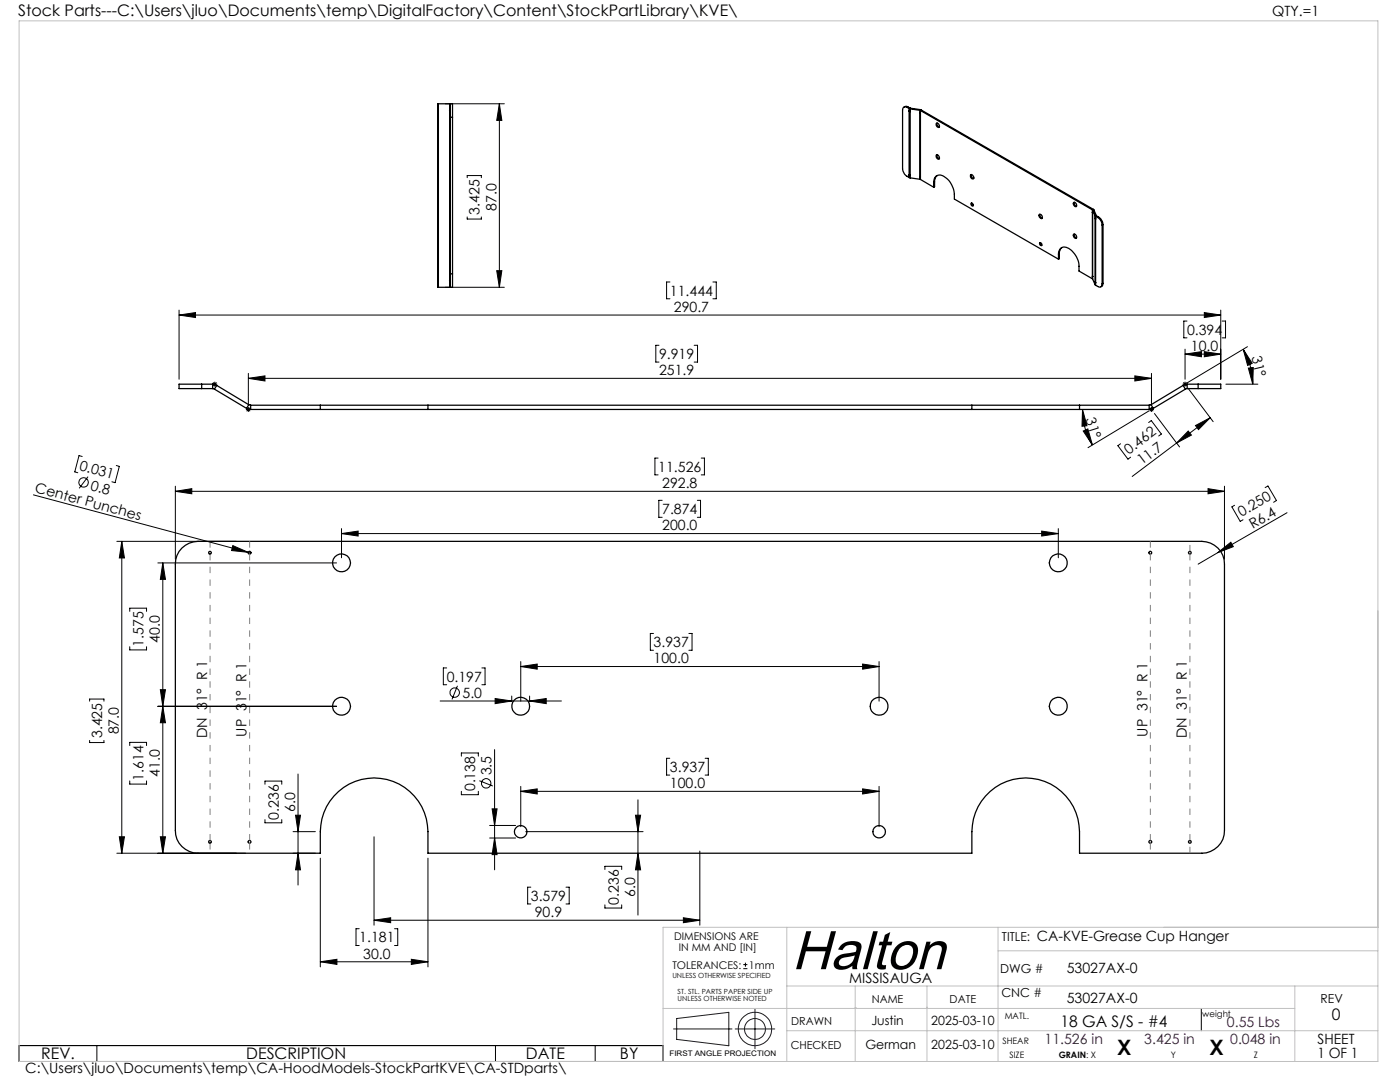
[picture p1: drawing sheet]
<svg xmlns="http://www.w3.org/2000/svg" width="279mm" height="216mm" viewBox="0 0 279 216" stroke-linecap="round" stroke-linejoin="round" font-family="sans-serif">
<g fill="none" stroke="#000" stroke-width=".25">
<path d="M87.3 22.2h.2M87.3 21.9h.2M87.3 21.9v.3M87.3 22.2h.1M87.3 21.9h.1M87.3 22.2v33.7M87.5 21.9v.3M87.5 20.7h-.2v1.2M87.5 20.7h2.2M87.5 20.7v1.2M87.5 22.2v33.7M89.7 22.2h.1"/>
<path d="M89.7 20.7h.1M89.7 21.9v.3M89.7 20.7v1.2M89.7 22.2v33.7M89.8 21.9h-.1M89.8 20.7h.5v2.7M89.8 20.7v2.7M89.8 23.4h.5M89.8 23.4v31.2M90.3 23.4v31.2M181 21.4a.56 .56 0 0 0-.6 0 .56 .56 0 0 0-.3 .5v11.8a2.12 2.12 0 0 0 1.3 1.7M181 21.4l.4 .3"/>
<path d="M181.2 21.3l-.4-.1-.4 .2M181.2 21.3l-.2 .1M181.2 21.3l.4 .3M181.4 22.1l.2 .2-.2-.1M181.4 34.9l.2 .1h-.2M181.4 21.7h.2M181.4 22.1v.1M181.4 34.9v.1M181.4 35.4l.2 .1M181.4 21.7v.4M181.4 22.2v12.7M181.4 35v.4"/>
<path d="M181.5 22.2h-.1M181.5 34.9l-.1 .1M181.6 21.6h.1M181.6 21.6l-.2 .1M181.6 21.7v13.8M181.6 21.7l2 .3M181.6 35.5l2 .3M181.7 21.6l2 .3M181.7 21.6l-.1 .1M183.6 22.5h.1M183.6 35.2v.1M183.6 22h.1"/>
<path d="M183.6 22.5l.1 .1M183.6 35.2l.1 .1M183.6 35.3h.1M183.6 35.8h.1M183.6 22v.5M183.6 22.5v12.7M183.6 35.3v.5M183.7 21.9h.1M183.7 21.9l-.1 .1M183.7 22.5v.1M183.7 35.3h.1M183.7 22v.5"/>
<path d="M183.7 22.6v12.7M183.7 35.3v.5M183.7 22l34.3 19.9M183.7 35.8l2.6 1.6M183.8 21.9l-.1 .1M183.8 21.9l34.4 19.9M186.3 36.4a1.3 1.3 0 0 1 .8-1.4 1.3 1.3 0 0 1 1.5 .4 4.6 4.6 0 0 1 1.9 3.4v.9l20.7 12M186.3 36.4v1M186.5 36.3l-.2 .1M186.5 36.3v1l-.2 .1M186.8 24.7a.46 .46 0 0 1 .6 .1 .46 .46 0 0 1-.1 .6 .67 .67 0 0 1-.5-.7zM186.9 30.9a.49 .49 0 0 1 .5 .3 .49 .49 0 0 1-.1 .6 .6 .6 0 0 1-.4-.9z"/>
<path d="M187 24.6a.67 .67 0 0 0 .5 .7M187 30.9a.69 .69 0 0 0 .5 .8M187 35l-.3 .5-.2 .8M193.7 34.9a.5 .5 0 0 1 .5 .2 .5 .5 0 0 1 0 .6 .59 .59 0 0 1-.5-.8zM193.9 34.8a.69 .69 0 0 0 .4 .8M87.3 55.9h.2M87.3 56.1h.2M87.3 56.1v1.2h.2M87.3 55.9v.2M87.3 55.9h.1M87.3 56.1h.1M87.5 55.9v.2"/>
<path d="M87.5 57.3h2.2M87.5 56.1v1.2M89.7 56.1h.1M89.7 57.3h.1M89.7 55.9v.2M89.7 56.1v1.2M89.8 55.8l-.1 .1M89.8 54.6v2.7M89.8 54.6h.5M90.3 54.6v2.7h-.5M193.8 40.5a.38 .38 0 0 1 .4 .2 .38 .38 0 0 1-.1 .4 .43 .43 0 0 1-.3-.6zM193.9 40.5l.3 .5"/>
<path d="M207.4 42.8a.5 .5 0 0 1 .5 .2 .5 .5 0 0 1 0 .6 .66 .66 0 0 1-.5-.8zM207.5 48.4a.31 .31 0 0 1 .4 .2 .31 .31 0 0 1-.1 .4l-.3-.2zM207.5 42.8a.67 .67 0 0 0 .5 .7M207.6 48.4l.1 .3 .2 .2M211.2 50.8a1.3 1.3 0 0 1 .8-1.4 1.3 1.3 0 0 1 1.5 .3 4.4 4.4 0 0 1 1.8 3.4v1l2.8 1.6M211.2 50.8v.9M211.4 50.7l-.2 .1M211.4 50.7v.9l-.2 .1M211.9 49.4l-.4 .7-.1 .6M214.2 46.8a.46 .46 0 0 1 .6 .2 .46 .46 0 0 1-.1 .6 .69 .69 0 0 1-.5-.8zM214.2 40.5a.47 .47 0 0 1 .6 .1 .47 .47 0 0 1 0 .6 .53 .53 0 0 1-.6-.7zM214.4 40.4a.69 .69 0 0 0 .4 .8"/>
<path d="M214.4 46.7a.67 .67 0 0 0 .4 .8M218 41.9h.1M218 41.9l.1 13.8M218.1 55.1l-.1 .1M218.1 42.4h-.1M218.1 41.9l.4 1.1M218.1 55.7l.4 1.1M218.2 41.8l.1 .1M218.2 41.8l-.2 .1M218.3 41.9h-.2M218.3 41.9l.5 1.1M218.5 43.5l.2 .1"/>
<path d="M218.5 43l.2 .2M218.5 43.5v.1M218.5 56.3h.1M218.5 43.6l.2 .1M218.5 56.3l.2 .1M218.5 56.8l.2 .1M218.5 43v.5M218.5 43.6v12.7M218.5 56.3v.5M218.6 43.6h-.1M218.7 43.6v.1M218.7 56.4h.1"/>
<path d="M218.7 43.2v.4M218.7 43.7v12.7M218.7 56.4v.5M218.7 43.2l.4 .2M218.8 43v.1M218.8 43h-.3M218.8 43.1l-.1 .1M218.8 43.1l.5 .2M219.1 43.4a1.92 1.92 0 0 1 .9 1.5M219.3 43.3a2.05 2.05 0 0 1 .8 1.5M219.3 43.3l-.2 .1M220 56.7a.53 .53 0 0 1-.3 .5 .53 .53 0 0 1-.6 0l-.4-.3"/>
<path d="M220 44.9v11.8M220.1 56.6l-.1 .4-.3 .2M220.1 44.8l-.1 .1M220.1 56.6l-.1 .1M220.1 44.8v11.8M40.3 76.7h-4.6v.8h4.6M40.3 76.7v.8M40.3 76.7h2.1M40.3 77.5h2.1M42.4 77.5l.4 .1M42.4 76.7l.9 .2M42.4 76.7v.8"/>
<path d="M42.8 77.6l6.4 3.9M43.3 76.9l-.5 .7M43.3 76.9l6.3 3.9M236.1 76.9l.5 .7M236.1 76.9l-6.4 3.9M236.6 77.6l-6.4 3.9M236.9 76.7l-.8 .2M236.9 77.5l-.3 .1M236.9 76.7h2.2M236.9 77.5h2.2M236.9 76.7v.8M239.1 76.7h4.5v.8h-4.5"/>
<path d="M239.1 76.7v.8M49.2 81.5l.8 .2M49.6 80.8l.4 .1M49.6 80.8l-.4 .7M50 80.9v.8M50 80.9h13.9M50 81.7h13.9M63.9 80.9h21.5M63.9 81.7h21.5M63.9 80.9v.8M85.4 80.9v.8M85.4 80.9h108.6"/>
<path d="M85.4 81.7h108.6M194 80.9h21.4M194 81.7h21.4M194 80.9v.8M215.4 80.9v.8M215.4 80.9h13.9M215.4 81.7h13.9M229.3 80.9v.8M229.7 80.8l-.4 .1M229.7 80.8l.5 .7M230.2 81.5l-.9 .2M36.3 109.4a4.6 4.6 0 0 1 3.2-1.4h200.4a4.5 4.5 0 0 1 4.5 4.6v53.1a4.5 4.5 0 0 1-4.5 4.6h-24.5a17.1 17.1 0 0 0-1.2-9.3 10.7 10.7 0 0 0-12.1-5.5 10.7 10.7 0 0 0-8.1 10.4v4.4h-108.6a17.1 17.1 0 0 0-1.2-9.3 10.7 10.7 0 0 0-12.1-5.5 10.7 10.7 0 0 0-8.2 10.4v4.4h-24.4a4.5 4.5 0 0 1-4.5-4.6v-53.1a4.4 4.4 0 0 1 1.3-3.2z"/>
<circle cx="41.9" cy="110.3" r=".27"/>
<circle cx="49.8" cy="110.3" r=".28"/>
<circle cx="68.2" cy="112.3" r="1.79"/>
<circle cx="211.2" cy="112.3" r="1.79"/>
<circle cx="229.6" cy="110.3" r=".28"/>
<circle cx="237.5" cy="110.3" r=".26"/>
<circle cx="68.2" cy="140.9" r="1.79"/>
<circle cx="103.9" cy="140.9" r="1.79"/>
<circle cx="175.5" cy="140.9" r="1.79"/>
<circle cx="211.2" cy="140.9" r="1.79"/>
<circle cx="41.9" cy="168" r=".27"/>
<circle cx="49.8" cy="168" r=".28"/>
<circle cx="103.9" cy="166" r="1.24"/>
<circle cx="175.4" cy="166" r="1.24"/>
<circle cx="229.6" cy="168" r=".28"/>
<circle cx="237.5" cy="168" r=".27"/>
</g>
<g fill="none" stroke="#000" stroke-width=".2">
<path d="M88.9 20.7h11.7M93.2 35.5v-.5h2.9v.5M99.7 20.7v36.6M99.7 20.7l.5 3.3h-1.1zM88.9 57.3h11.7M93.2 43.3v.4h2.9v-.4M99.1 54h1.1l-.5 3.3zM133.7 56.3h-.7v3.3h.7M142.3 56.3h.6v3.3h-.6M35.7 61.9v13.8M35.7 62.9h207.9M35.7 62.9l3.3-.5v1z"/>
<path d="M42.4 76.7h1M42.5 76.3l.7 .7M42.9 76.2v1M43.2 76.3l-.7 .7M49.6 74.5v6.2M49.6 75.5h180.2M49.6 75.5l3.3-.5v1zM131.5 68.9h-.6v3.3h.6M138.5 68.9h.7v3.3h-.7M226.5 75l3.3 .5-3.3 .5zM229.8 74.5v6.2M236 76.7h1"/>
<path d="M236.1 76.3l.8 .7M236.5 70.7l3.3-.5v1zM236.5 69.7v6M236.5 70.7h7.1M236.5 76.2v1M236.9 76.3l-.8 .7M236.9 64.1h-.6v3.3h.6M237.1 77.5l5 6.6M240.3 62.4l3.3 .5-3.3 .5zM240.3 70.2l3.3 .5-3.3 .5zM243.6 61.9v13.8M243.9 64.1h.7v3.3h-.7"/>
<path d="M244.7 76.7h6.3M248.1 69.7l1.8 2.8-.9 .4zM248.1 69.7a13.9 13.9 0 0 1 1.9 7M249 69.2l-12 7.2M249.1 73.4l1-.1-.1 3.4zM6.7 98.7l42.8 11.5M16.4 91.1l-.6-.2-.9 3.3 .6 .1M17.6 95.1l-1.8 2.3M23.2 92.9l.6 .2-.8 3.2-.7-.2M35 97v14.6M35 98h209.4M35 98l3.3-.5v1z"/>
<path d="M49.1 81.7h1M49.2 81.4l.7 .7M49.6 81.2v1M49.9 81.4l-.7 .7M131.3 91.4h-.6v3.4h.6M132.2 99.8h-.7v3.4h.7M139.2 99.8h.6v3.4h-.6M139.9 91.4h.7v3.4h-.7M216 81.7l.9 3.2-1 .2zM216 81.7v.5a13.7 13.7 0 0 0 2 6.6M216.2 86l.9-.4 .9 3.2zM223.6 88.5l-.5 .4 2 2.7 .5-.4"/>
<path d="M229.2 84.3l.6-.4 2 2.7-.6 .4M229.3 81.7h1M229.3 82l-12.2 7.3M229.4 81.4l.8 .7M229.8 81.2v1M230.2 81.4l-.8 .7M230.4 82.5l5 6.7M237.1 86l.7 .8-3 1.6zM238.6 84.9l2.9-1.5-2.3 2.3zM241.1 97.5l3.3 .5-3.3 .5zM241.5 83.4l-15.5 11.7M244.4 97v14.6"/>
<path d="M252.5 97.3l.5-.3 1.7 2.9-.5 .3M23.3 108h23.8M24.3 108l.5 3.3h-1zM24.3 108v62.3M31.5 112.3h35.7M32.5 112.3l.5 3.3h-1zM32.5 112.3v58M46.5 108.9l3 1.3-3.3-.3zM49.5 110.2l.6 .2M68.2 106.5l3.3-.5v1zM68.2 105.5v5.8M68.2 106.5h143"/>
<path d="M207.9 106l3.3 .5-3.3 .5zM211.2 105.5v5.8M243 110.3l2.6-2.1 .5 .9zM243 110.3l-3.9 2.3M246.4 100.8l-.5 .3 1.6 2.9 .6-.3M256.9 102.3l-13.9 8M17.9 139.9v-.4h2.8v.4M25.9 122v-.6h3.3v.6M25.9 129v.7h3.3v-.7M32 137.6h1l-.5 3.3zM87.8 139.9h24.2M89.1 133.3h-.6v3.3h.6"/>
<path d="M91.3 136.8l-1.1 2.8M96.2 133.3h.6v3.3h-.6M98.8 139.4l3.3 .5-3.3 .5zM102.1 138.9v1M103.9 133l3.3-.5v1zM103.9 132v7.9M103.9 133h71.5M105.7 138.9v1M105.7 139.9l3.3-.5v1zM130.4 126.4h-.6v3.4h.6M137.5 126.4h.6v3.4h-.6M172.2 132.5l3.2 .5-3.2 .5z"/>
<path d="M175.4 132v7.9M17.9 147.7v.5h2.8v-.5M25.9 148.8v-.7h3.3v.7M25.9 155.8v.7h3.3v-.7M31.5 140.9h35.7M32.5 140.9l.5 3.3h-1zM52.9 156.5v-.6h3.3v.6M59.5 154.4v22.2M92.1 150.9v-.7h3.4v.7M92.1 157.9v.7h3.4v-.7M95.7 155.8l2.7 1M98.7 149.6v24"/>
<path d="M103.9 156.9v8.1M103.9 157.9h71.5M103.9 157.9l3.3-.5v1zM127.3 159.6v23M133.7 151.3h-.7v3.4h.7M140.7 151.3h.7v3.4h-.7M172.2 157.4l3.2 .5-3.2 .5zM175.4 156.9v8.1M23.3 170.3h25.7M23.8 167h1l-.5 3.3zM32 167h1l-.5 3.3zM52.9 163.5v.7h3.3v-.7"/>
<path d="M58.5 170.3h4.4M58.5 165.9h4.4M59 162.7h1l-.5 3.2zM59.5 170.3l.5 3.3h-1zM63.9 171.2v21.7M74.6 167v17.6M85.4 171.2v21.7M97.7 167.2h5.2M97.7 164.7h5.2M98.2 161.4h1l-.5 3.3zM98.7 167.2l.5 3.3h-1zM104.9 165.9h23.4"/>
<path d="M105.9 177h-.6v3.4h.6M113 177h.6v3.4h-.6M120.7 173.5v-.6h3.4v.6M126.8 162.7h1l-.5 3.2zM127.3 170.3l.5 3.3h-1zM139.7 169.8v14.8M63.9 191.9l3.3-.5v1zM63.9 191.9h21.5M71.7 185.3h-.7v3.4h.7M74.6 183.6l3.4-.5v1zM74.6 183.6h65.1M78.7 185.3h.7v3.4h-.7"/>
<path d="M82.1 191.4l3.3 .5-3.3 .5zM120.7 180.6v.6h3.4v-.6M136.4 183.1l3.3 .5-3.3 .5zM148.3 193.3h.9M148.3 192.5h.9M148.8 192.1v.8M3.8 208.6h128.5v3.2h-128.5zM19.3 208.6v3.2M98.9 208.6v3.2M118.8 208.6v3.2M239.7 201.2v4.5"/>
<circle cx="16.7" cy="96.3" r=".95"/>
<circle cx="90.8" cy="138.2" r=".94"/>
<circle cx="97" cy="156.3" r=".94"/>
</g>
<g fill="none" stroke="#191924" stroke-width=".2">
<path d="M134.4 205.3h11.7M135 203.2l10.5-1.2v6.7l-10.5-1.3zM146.7 205.3h7.9M150.7 201.4v7.9"/>
<circle cx="150.7" cy="205.3" r="2.09"/>
<circle cx="150.7" cy="205.3" r="3.3"/>
</g>
<path d="M41.9 108v2M41.9 110.6v57.1M49.8 110.6v57.1M49.8 108v2M229.6 110.6v57.1M229.6 108v2M237.5 110v-2M41.9 168.2v2M49.8 168.2v2M229.6 168.2v2M237.5 167.7v-57.1M237.5 170.2v-2" fill="none" stroke="#808080" stroke-width=".2" stroke-dasharray="1.3 1.3 1.3 1.3" stroke-linecap="butt"/>
<path d="M3.8 4.2h271.2v207.6h-271.2zM157 196.7h118M157 185v26.8M170.7 196.7v15.1M185 196.7v15.1M199.2 185v26.8M199.2 189.7h75.8M258.4 196.7v15.1M275 185h-142.7v26.8M132.3 201.2h126.1M157 205.7h118M170.7 201h.1" fill="none" stroke="#c0c0c0" stroke-width=".2"/>
<g fill="#000">
<path d="M46.5 108.9l3 1.3-3.3-.3zM243 110.3l2.6-2.1 .5 .9z"/>
<path d="M35.7 62.9l3.3-.5v1zM240.3 62.4l3.3 .5-3.3 .5zM236.5 70.7l3.3-.5v1zM240.3 70.2l3.3 .5-3.3 .5z"/>
<path d="M226.5 75l3.3 .5-3.3 .5zM49.6 75.5l3.3-.5v1z"/>
<path d="M249.1 73.4l1-.1-.1 3.4zM248.1 69.7l1.8 2.8-.9 .4z"/>
<path d="M35 98l3.3-.5v1zM241.1 97.5l3.3 .5-3.3 .5z"/>
<path d="M216 81.7l.9 3.2-1 .2zM216.2 86l.9-.4 .9 3.2z"/>
<path d="M238.6 84.9l2.9-1.5-2.3 2.3zM237.1 86l.7 .8-3 1.6z"/>
<path d="M24.3 108l.5 3.3h-1zM23.8 167h1l-.5 3.3zM32.5 140.9l.5 3.3h-1zM32 167h1l-.5 3.3zM32.5 112.3l.5 3.3h-1zM32 137.6h1l-.5 3.3zM126.8 162.7h1l-.5 3.2zM127.3 170.3l.5 3.3h-1zM99.7 20.7l.5 3.3h-1.1zM99.1 54h1.1l-.5 3.3z"/>
<path d="M98.8 139.4l3.3 .5-3.3 .5zM105.7 139.9l3.3-.5v1zM68.2 106.5l3.3-.5v1zM207.9 106l3.3 .5-3.3 .5zM74.6 183.6l3.4-.5v1zM136.4 183.1l3.3 .5-3.3 .5z"/>
<path d="M172.2 132.5l3.2 .5-3.2 .5zM103.9 133l3.3-.5v1zM82.1 191.4l3.3 .5-3.3 .5zM63.9 191.9l3.3-.5v1z"/>
<path d="M103.9 157.9l3.3-.5v1zM172.2 157.4l3.2 .5-3.2 .5z"/>
<path d="M59.5 170.3l.5 3.3h-1zM59 162.7h1l-.5 3.2zM98.7 167.2l.5 3.3h-1zM98.2 161.4h1l-.5 3.3z"/>
</g>
<text font-size="11" x="158" y="193.4">Halton</text>
<g font-size="4.2">
<text x="223" y="210.4">X</text>
<text x="241.4" y="210.4">X</text>
</g>
<g font-size="3.2">
<text x="3.6" y="3.3">Stock Parts---C:\Users\jluo\Documents\temp\DigitalFactory\Content\StockPartLibrary\KVE\</text>
<text x="265.8" y="203.5">0</text>
<text x="211.6" y="204.9">18 GA S/S - #4</text>
<text x="8.2" y="211.4">REV.</text>
<text x="49.2" y="211.4">DESCRIPTION</text>
<text x="105" y="211.4">DATE</text>
<text x="123.7" y="211.4">BY</text>
</g>
<g font-size="2.8">
<text x="253.9" y="3.3">QTY.=1</text>
<text x="95.7" y="42.9" transform="rotate(-90 95.7 42.9)">3.425</text>
<text x="99.1" y="42.1" transform="rotate(-90 99.1 42.1)">87.0</text>
<text x="133.7" y="59">11.444</text>
<text x="134.5" y="62.2">290.7</text>
<text x="131.5" y="71.6">9.919</text>
<text x="236.9" y="66.8">0.394</text>
<text x="237.7" y="70">10.0</text>
<text x="249.8" y="71.3" transform="rotate(76 249.8 71.3)">31°</text>
<text x="131.5" y="74.9">251.9</text>
<text x="216.6" y="83.6" transform="rotate(72 216.6 83.6)">31°</text>
<text x="15.7" y="93.7" transform="rotate(15 15.7 93.7)">0.031</text>
<text x="131.4" y="94.1">11.526</text>
<text x="225.3" y="90.7" transform="rotate(-37 225.3 90.7)">0.462</text>
<text x="227.9" y="92.9" transform="rotate(-37 227.9 92.9)">11.7</text>
<text x="6.8" y="98.2" transform="rotate(15 6.8 98.2)">Center Punches</text>
<text x="17.9" y="97.7" transform="rotate(15 17.9 97.7)">0.8</text>
<text x="132.2" y="97.4">292.8</text>
<text x="132.2" y="102.6">7.874</text>
<text x="132.2" y="105.8">200.0</text>
<text x="247.8" y="103.2" transform="rotate(-30 247.8 103.2)">0.250</text>
<text x="250" y="105.6" transform="rotate(-30 250 105.6)">R6.4</text>
<text x="28.7" y="129" transform="rotate(-90 28.7 129)">1.575</text>
<text x="31.9" y="128.2" transform="rotate(-90 31.9 128.2)">40.0</text>
<text x="130.4" y="129.1">3.937</text>
<text x="89.2" y="136">0.197</text>
<text x="130.4" y="132.4">100.0</text>
<text x="92.3" y="139.3">5.0</text>
<text x="20.4" y="147.3" transform="rotate(-90 20.4 147.3)">3.425</text>
<text x="23.7" y="146.5" transform="rotate(-90 23.7 146.5)">87.0</text>
<text x="41.3" y="147.3" transform="rotate(-90 41.3 147.3)">DN 31° R 1</text>
<text x="49.2" y="147" transform="rotate(-90 49.2 147)">UP 31° R 1</text>
<text x="229" y="147" transform="rotate(-90 229 147)">UP 31° R 1</text>
<text x="236.9" y="147.3" transform="rotate(-90 236.9 147.3)">DN 31° R 1</text>
<text x="28.7" y="155.8" transform="rotate(-90 28.7 155.8)">1.614</text>
<text x="31.9" y="155" transform="rotate(-90 31.9 155)">41.0</text>
<text x="98.1" y="154.7" transform="rotate(-90 98.1 154.7)">3.5</text>
<text x="133.7" y="154">3.937</text>
<text x="58.9" y="162" transform="rotate(-90 58.9 162)">6.0</text>
<text x="94.9" y="157.9" transform="rotate(-90 94.9 157.9)">0.138</text>
<text x="133.7" y="157.3">100.0</text>
<text x="55.6" y="163.5" transform="rotate(-90 55.6 163.5)">0.236</text>
<text x="106" y="179.7">3.579</text>
<text x="126.7" y="179" transform="rotate(-90 126.7 179)">6.0</text>
<text x="106.7" y="183">90.9</text>
<text x="123.5" y="180.5" transform="rotate(-90 123.5 180.5)">0.236</text>
<text x="71.7" y="188">1.181</text>
<text x="72.5" y="191.3">30.0</text>
<text x="206.9" y="187.8">CA-KVE-Grease Cup Hanger</text>
<text x="169.5" y="196.1">MISSISAUGA</text>
<text x="212.9" y="194.1">53027AX-0</text>
<text x="212.9" y="200.1">53027AX-0</text>
<text x="263" y="208.3">SHEET</text>
<text x="5" y="214.1">C:\Users\jluo\Documents\temp\CA-HoodModels-StockPartKVE\CA-STDparts\</text>
<text x="262.9" y="211.1">1 OF 1</text>
</g>
<g font-size="2.8" fill="#400040">
<text x="208.5" y="208.3">11.526 in</text>
<text x="228.4" y="208.3">3.425 in</text>
<text x="244.9" y="204.9">0.55 Lbs</text>
<text x="245.5" y="208.3">0.048 in</text>
</g>
<g font-size="2.5">
<text x="200" y="187.8">TITLE:</text>
<text x="199.6" y="194.1">DWG #</text>
<text x="199.9" y="198.9">CNC #</text>
<text x="263.5" y="200.1">REV</text>
<text x="172.7" y="209.3">German</text>
<text x="173.9" y="204.6">Justin</text>
<text x="185.9" y="204.6">2025-03-10</text>
<text x="185.9" y="209.3">2025-03-10</text>
</g>
<g font-size="2.2">
<text x="174" y="200.1">NAME</text>
<text x="189.5" y="200.1">DATE</text>
<text x="157.8" y="209.3">CHECKED</text>
<text x="157.9" y="204.6">DRAWN</text>
</g>
<g font-size="2.1">
<text x="134.5" y="187.6">DIMENSIONS ARE</text>
<text x="135.5" y="189.7">IN MM AND [IN]</text>
<text x="134.2" y="193.3">TOLERANCES:</text>
<text x="149.5" y="193.3">1mm</text>
</g>
<g font-size="1.8">
<text x="200.5" y="203.3">MATL.</text>
<text x="240" y="202.8">weight</text>
<text x="200.1" y="208.3">SHEAR</text>
<text x="201.5" y="211.1">SIZE</text>
<text x="211.3" y="211.1">GRAIN: X</text>
<text x="233.7" y="211.1">Y</text>
<text x="250.2" y="211.1">Z</text>
</g>
<text font-size="1.5" x="133.6" y="210.7">FIRST ANGLE PROJECTION</text>
<g font-size="1.4">
<text x="134.2" y="195.1">UNLESS OTHERWISE SPECIFIED</text>
<text x="135.2" y="198.3">ST. STL. PARTS PAPER SIDE UP</text>
<text x="135.2" y="199.7">UNLESS OTHERWISE NOTED</text>
</g>
</svg>
